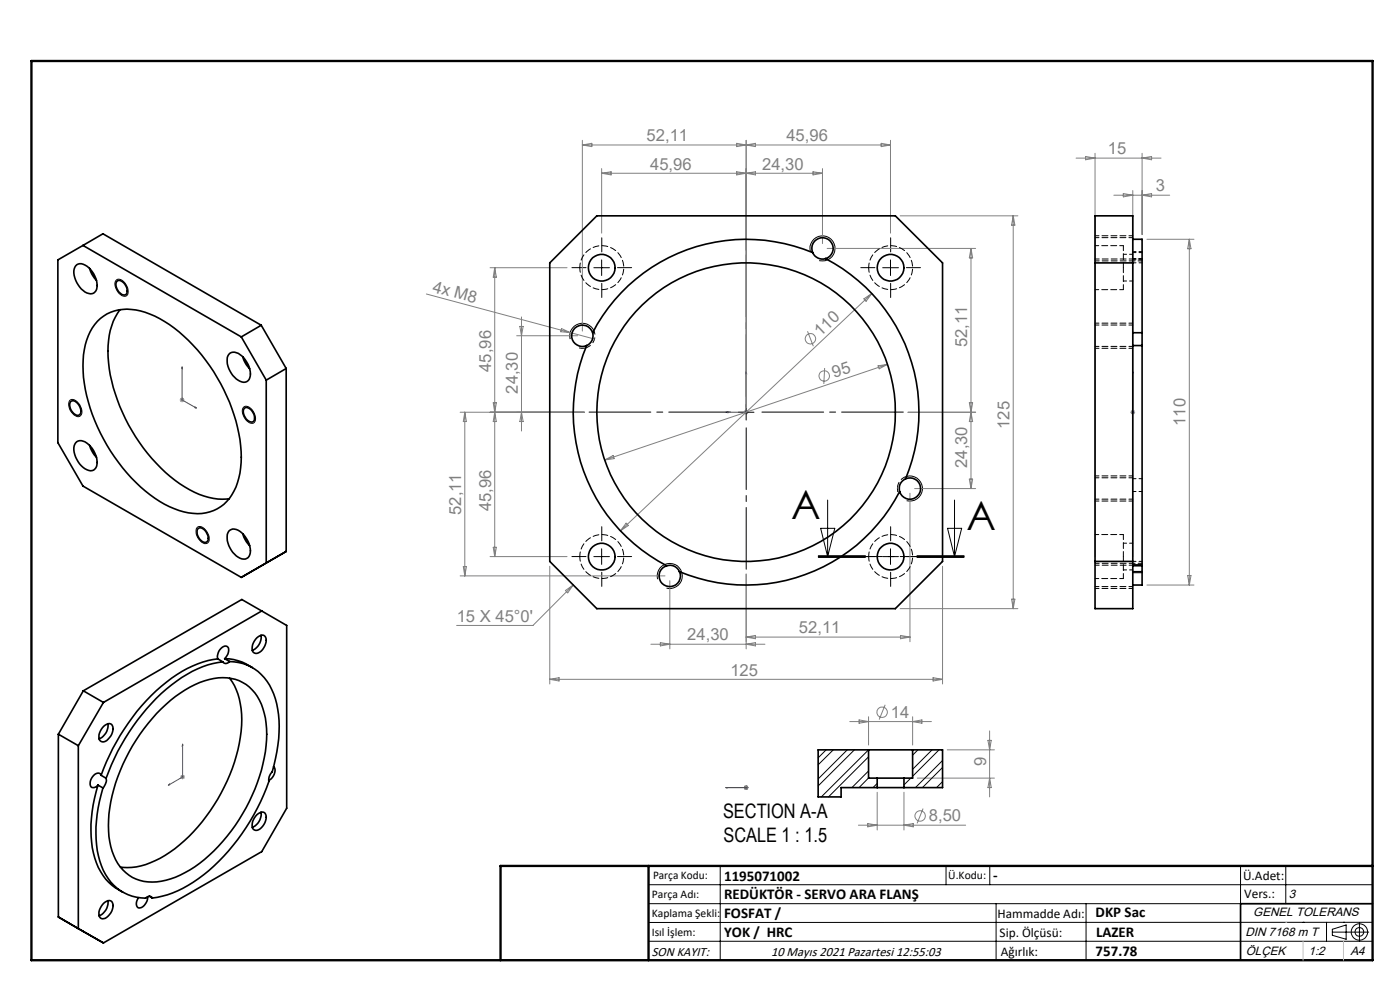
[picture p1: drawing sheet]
<svg xmlns="http://www.w3.org/2000/svg" width="297mm" height="210mm" viewBox="0 0 297 210" stroke-linecap="round" stroke-linejoin="round" font-family="sans-serif">
<g fill="none" stroke="#808080" stroke-width=".21">
<path d="M123.5 29.8v40.4M123.5 30.8l2.1-.4v.7zM127.6 36.8h46.9M127.6 35.8v13.7M127.6 36.8l2-.4v.7zM156.3 36.4l2 .4-2 .3zM156.3 30.4l2 .4-2 .3zM158.3 29.8v56.6M158.3 30.8l2-.4v.7zM158.3 36.8l2-.4v.7zM172.5 36.4l2 .4-2 .3zM174.5 35.8v15.9"/>
<path d="M186.9 30.4l2 .4-2 .3zM188.9 30.8h-65.4M188.9 29.8v19.7M228.3 33.5h18M230.3 33.2l2 .3-2 .4zM232.3 32.5v85.6M242.3 32.5v17.3M242.3 33.5l2-.3v.7zM104 56.8h16.3M105 56.8v61.3M105 56.8l.3 2h-.7zM175.5 52.7h31.5"/>
<path d="M191 45.8h24.9M206 52.7v50.9M206 52.7l.3 2h-.7zM214.9 45.8v83.3M214.9 45.8l.4 2h-.7zM236.3 41.4h11.8M238.3 41.1l2 .3-2 .4zM240.3 40.4v77.7M242.3 41.4l2-.3v.7zM243.3 50.8h10M252.3 50.8v73.3M252.3 50.8l.4 2h-.7z"/>
<path d="M90.5 62.4l30.5 8.1M109.6 71.2h13M110.3 69.2h.7l-.4 2zM110.6 67.2v24.2M119.1 69.7l1.9 .8-2-.1zM121 70.5l5.1 1.4M171.3 70.3l1.2 3.1M174.9 78.1l-.1 3.3M183.3 63.4l1.7-1.1-1.3 1.6zM185 62.3l-53.4 50.3M186.3 77.6l2-.3-1.8 .9zM188.3 77.3l-60 20.3"/>
<path d="M38.1 84.8h1M38.3 84.5l.7 .7M38.6 84.3v1M39 84.5l-.7 .7M97.6 87.4h26.4M98.6 87.4l.4 2h-.7zM98.6 87.4v34.8M104.6 85.4h.7l-.3 2zM105 87.4l.3 2h-.7zM110.6 87.4l.4 2h-.7zM128.3 97.6l1.8-1 .2 .7zM157.8 87.4h1"/>
<path d="M157.9 87.1l.7 .7M158.3 86.9v1M158.6 87.1l-.7 .7M205.6 85.4h.7l-.7 4h.7zM207 87.4h-14.4M239.8 87.4h1M240 87.1l.7 .7M240.7 87.1l-.7 .7M104 118.1h16.3M104.6 116.1h.7l-.3 2zM132.8 111l.5 .5-1.7 1.1zM193 104.6v31.5"/>
<path d="M194 103.6h13M205.6 101.6h.7l-.3 2zM97.6 122.2h43.5M98.3 120.2h.7l-.4 2zM116.6 120.1v25M119.9 125.3l1.7-1.2-1.2 1.7zM121.6 124.1l-8.5 8.6h-16.2M138.1 136.7h24.2M140.1 136.3l2 .4-2 .3zM142.1 123.2v14.4M158.3 121.8v15.8M158.3 136.7l2-.4v.7z"/>
<path d="M158.3 135.1h34.7M158.3 135.1l2-.3v.7zM191 129.1h24.9M191 134.8l2 .3-2 .4zM200 120.1v25M214.6 127.1h.7l-.4 2zM243.3 124.1h10M252 122.1h.7l-.4 2zM116.6 144.1l2-.4v.8zM116.6 144.1h83.4M180.3 153.1h17.3M182.2 152.7l2.1 .4-2.1 .3z"/>
<path d="M184.3 152v6M187.8 149.5l-1.3 3.1M193.6 152v6M193.6 153.1l2-.4v.7zM197.9 143.7l2.1 .4-2.1 .4zM200.9 159.1h10.1M209.6 157h.7l-.4 2.1zM209.9 155v14M38.2 164.8h1M38.4 164.5l.7 .7M38.7 164.3v1M39.1 164.5l-.7 .7"/>
<path d="M157.8 167.1h1M157.9 166.7l.7 .7M158.3 166.5v1.1M158.6 166.7l-.7 .7M182.1 175h22.8M184.1 174.7l2 .3-2 .4zM186.1 168.1v8M191.8 168.1v8M191.8 175l1.9-.3v.7zM194.6 165.1h16.4M195.8 171.5l-1.2 3.2M209.9 165.1l.4 2h-.7z"/>
<circle cx="171.9" cy="71.9" r="1.1"/>
<circle cx="174.8" cy="79.8" r="1.1"/>
<circle cx="187.1" cy="151.1" r="1.1"/>
<circle cx="195.2" cy="173.1" r="1.11"/>
</g>
<g fill="none" stroke="#000" stroke-width=".21">
<path d="M24.6 59.5a1.18 1.18 0 0 1 1.9 .5 2.31 2.31 0 0 1 .4 2.7 1.62 1.62 0 0 1-2.1-1.1l-.4-1.2zM126 56.8h3.3M127.6 55.1v3.3M171.9 53.4a2.67 2.67 0 0 1 2.4-3.4 2.67 2.67 0 0 1 2.8 3 2.67 2.67 0 0 1-3.3 2.3M187.3 56.8h3.3M188.9 55.1v3.3M122.8 73.8h1.4M126 70.1a2.67 2.67 0 0 0-3.3-1.4 2.67 2.67 0 0 0-1.7 3.2M14.7 85a1.17 1.17 0 0 1 1.9 .5 1.99 1.99 0 0 1 .3 2.8 2.17 2.17 0 0 1-2.3-2v-.7zM51.6 86.5a1.18 1.18 0 0 1 1.9 .4 2.31 2.31 0 0 1 .4 2.7 1.62 1.62 0 0 1-2.1-1.1l-.4-1.2zM156.6 87.4h3.3M158.3 85.8v3.3"/>
<path d="M41.8 112a1.17 1.17 0 0 1 1.8 .5 2.12 2.12 0 0 1 .5 2.6 1.65 1.65 0 0 1-2.2-1.1l-.3-1.1zM126 118.1h3.3M127.6 116.4v3.3M173.6 118.2h10zM173.6 118.1h10M173.6 117.9h10M174.1 112.1h3l-1.5 6zM175.6 106.1v12M187.3 118.1h3.3M188.9 116.4v3.3M192.3 101.1a2.67 2.67 0 0 1 3.4 2.5 2.67 2.67 0 0 1-3.4 2.6M194.5 118.1h10"/>
<path d="M194.5 117.9h10M194.5 118.2h10M201 112.1h3l-1.5 6zM202.5 106.1v12M240.3 119.8h2M139.5 122.9a2.67 2.67 0 0 1 2.4-3.4 2.67 2.67 0 0 1 2.9 2.9 2.67 2.67 0 0 1-3.4 2.3M240.3 121.5h2M137.6 187.7h153.6M137.6 191.7h153.6M137.6 199.7h153.6M152.8 183.7v20M200.7 183.7v4"/>
<path d="M210 183.7v4M211.3 191.7v12M230.4 191.7v12M263.2 183.7v20M272.8 183.7v8M276.4 195.6h.1M281.4 195.6v4.1M282.6 197.7h7.8M282.6 197.1l3-.9v3l-3-.8zM285 195.6h.1M288.4 195.8v3.8M291.2 195.6l-153.6 .1"/>
<circle cx="288.4" cy="197.7" r="1.74"/>
<circle cx="288.4" cy="197.7" r=".93"/>
</g>
<path d="M124.5 73.7a2.67 2.67 0 0 0 1.5-3.6" fill="none" stroke="#000" stroke-width=".21" stroke-dasharray="1.3 .6" stroke-dashoffset=".4" stroke-linecap="butt"/>
<path d="M192.3 101a2.67 2.67 0 0 0-1.9 2.6" fill="none" stroke="#000" stroke-width=".21" stroke-dasharray="1.3 .6" stroke-dashoffset="-.1" stroke-linecap="butt"/>
<g fill="none" stroke="#00f" stroke-width=".21">
<path d="M38.6 77.8l.1 .4-.1-.1zM38.6 77.8v7l3.1 1.8M158.3 78.8l.1 .5h-.2zM158.3 78.8v8.6h-4.3M240.3 78.8v.5v-.5M240.3 78.8v8.6M41.4 86.3l.3 .3-.3-.1zM154 87.4l.4-.1v.3zM240.3 87.3v.3zM240.3 87.4h.1M38.7 157.8l.1 .3-.1 .1zM38.7 157.8v7l-3 1.8"/>
<path d="M35.7 166.6l.3-.3v.2zM154 167.1h.4h-.4M154 167.1h4.3M158.2 167.1h.2zM158.3 167.1h.1"/>
</g>
<path d="M232.3 55.3h10M240.3 50h-8M232.3 73.9h8M240.3 68.5h-8M232.3 106.3h8M240.3 100.9h-8M242.3 119.5h-10M232.3 124.8h8" fill="none" stroke="#000" stroke-width=".21" stroke-dasharray="1.3 .6" stroke-dashoffset=".4"/>
<path d="M240.3 53.4h2M242.3 55.1h-2" fill="none" stroke="#000" stroke-width=".21" stroke-dasharray="1.3 .6" stroke-dashoffset=".6"/>
<path d="M124.3 73.8l.2-.1M190.4 103.6v.6M190.4 104.2l.1 .1" fill="none" stroke="#000" stroke-width=".21" stroke-dasharray="1.3 .6"/>
<path d="M155 87.4h-30M158.3 84.1v-30M158.3 90.7v30M161.6 87.4h30" fill="none" stroke="#000" stroke-width=".21" stroke-dasharray="15.2 1.3 1.3 1.3" stroke-dashoffset="2.1"/>
<g fill="none" stroke="#000" stroke-width=".21" stroke-dasharray="15.2 1.3 1.3 1.3">
<path d="M124.3 56.8h-3M127.7 53.4v-3M131 56.8h3M185.6 56.8h-3M188.9 53.4v-3M192.3 56.8h3M127.7 60.1v3M188.9 60.1v3M124.3 118.1h-3M127.7 114.7v-3M131 118.1h3M185.6 118.1h-3"/>
<path d="M188.9 114.7v-3M192.3 118.1h3M127.7 121.4v3M188.9 121.4v3"/>
</g>
<path d="M204.5 118.1h-30.9" fill="none" stroke="#000" stroke-width=".21" stroke-dasharray="6.3 1.3 1.3 1.3" stroke-dashoffset="3"/>
<path d="M106.2 203.7h185" fill="none" stroke="#000" stroke-width=".25"/>
<path d="M291.2 191.7h-28v12" fill="none" stroke="#000" stroke-width=".35"/>
<path d="M6.7 12.9h284.5v190.8h-284.5zM137.6 183.7v20M291.2 183.7h-185v20" fill="none" stroke="#000" stroke-width=".5"/>
<path d="M272.8 195.6h.1M276.4 199.7v4M285 199.7v4" fill="none" stroke="#c0c0c0" stroke-width=".21"/>
<g fill="#00f">
<path d="M154 87.4l.4 .2v-.3zM158.3 78.8l-.1 .5h.2z"/>
<path d="M35.7 166.6l.3-.1v-.2zM38.7 157.8v.4l.1-.1zM41.4 86.3l.3 .3-.3-.1zM38.6 77.8l.1 .4-.1-.1zM154 167.1h.4zM158.2 167.1h.2zM154 167.1h.4zM158.2 167.1h.2z"/>
<path d="M240.3 87.3v.3zM240.3 78.8v.5z"/>
</g>
<g fill="none" stroke="#000" stroke-width=".35">
<path d="M16.3 56.2a2.39 2.39 0 0 1 2.9 .9 4.3 4.3 0 0 1 1.1 4.6 1.69 1.69 0 0 1-2.7-.1 4.9 4.9 0 0 1-1.7-4.9zM17.6 52.1l-5.3 3v38.8l5.3 9.2 33.6 19.4M17.6 52.1l33.6 19.4M17.6 52.1l4.2-2.5 33.6 19.4M19 56.9l.5 1.2 1 1.4M24.8 59.7a1.37 1.37 0 0 1 1.9 1l.3 .7a.84 .84 0 0 1-.4 1.1 .84 .84 0 0 1-1.1-.3 2.04 2.04 0 0 1-.7-2.5zM116.6 55.8l10-10h63.3l10.1 10v63.3l-10.1 10h-63.3l-10-10zM172.4 53.6a36.7 36.7 0 0 0-46.7 17M172.4 53.6a2.24 2.24 0 0 0 2.7 1.2M172.4 53.6a2.26 2.26 0 0 1 1.3-3 2.26 2.26 0 0 1 2.9 1.4 2.26 2.26 0 0 1-1.5 2.8M175.1 54.8a36.7 36.7 0 0 1 17 46.8M232.3 45.8h8v83.3h-8z"/>
<path d="M232.3 55.8h8M240.3 50.8h2v19.8M20.7 68.1a9.4 9.4 0 0 1 10.1-1.9 29 29 0 0 1 13.7 11.4 35.2 35.2 0 0 1 6.7 20.5 11.7 11.7 0 0 1-4.4 9.4 9.9 9.9 0 0 1-9.8 .4 30.7 30.7 0 0 1-13.5-12.2 34.3 34.3 0 0 1-5.9-19.3 13 13 0 0 1 3.1-8.3zM25.5 65.7a15.2 15.2 0 0 0-2.5 11.3 38 38 0 0 0 15.1 25.6 15.4 15.4 0 0 0 10.5 3.2M48.5 75.2a1.89 1.89 0 0 1 2.8 .3 4.7 4.7 0 0 1 1.5 5 1.51 1.51 0 0 1-2.2 .2 4.9 4.9 0 0 1-2.2-5.2zM51.2 71.5l5.3 9.1M51.5 75.7l.5 1.2 1 1.3M55.4 69l-4.2 2.5M55.4 69l5.3 9.2M60.7 78.2l-4.2 2.4M60.7 78.2v38.8M124.5 73.3a36.7 36.7 0 0 0 16.9 46.7"/>
<path d="M125.7 70.6a2.29 2.29 0 0 1-1.2 2.7M125.7 70.6a2.27 2.27 0 0 0-2.9-1.5 2.27 2.27 0 0 0-1.4 2.9 2.27 2.27 0 0 0 3.1 1.3M240.3 70.6h2M240.3 73.3h2M242.3 70.6v2.7M242.3 73.3v46.7M15 85.2a.98 .98 0 0 1 1.4 .3 1.92 1.92 0 0 1 .5 2.5 1.58 1.58 0 0 1-1.9-1.3l-.2-.7zM16.3 93.7a2.39 2.39 0 0 1 2.9 1 4.3 4.3 0 0 1 1.1 4.6 1.49 1.49 0 0 1-2.3 .1 4.9 4.9 0 0 1-2.1-5.2zM19 94.5l.5 1.1 1 1.4M51.8 86.6a1.37 1.37 0 0 1 1.9 1l.3 .7a.85 .85 0 0 1-.4 1.2 .85 .85 0 0 1-1.1-.4 2.09 2.09 0 0 1-.7-2.5zM56.5 80.6v38.8l4.2-2.4M42 112.2a1.32 1.32 0 0 1 1.9 1l.3 .7a.85 .85 0 0 1-.4 1.1 .85 .85 0 0 1-1.1-.4 2.04 2.04 0 0 1-.7-2.4z"/>
<path d="M48.5 112.7a1.94 1.94 0 0 1 2.8 .4 4.7 4.7 0 0 1 1.5 4.9 1.75 1.75 0 0 1-2.7-.1 4.9 4.9 0 0 1-1.7-4.9zM51.5 113.2l.5 1.2 1 1.4M60.7 117l-9.5 5.5M190.9 104.3a36.7 36.7 0 0 1-46.8 17M192.1 101.6a2.24 2.24 0 0 0-1.2 2.7M192.1 101.6a2.27 2.27 0 0 1 3.1 1.2 2.27 2.27 0 0 1-1.4 3 2.27 2.27 0 0 1-2.9-1.5M232.3 119.1h8M46.2 139.8a23.7 23.7 0 0 0-13.1 6.7 46.9 46.9 0 0 0-11.7 18M46.2 139.8l1.1 .6M47.7 139.7a10.8 10.8 0 0 1 5.9 1.9M47.7 139.7a2.18 2.18 0 0 0 .6-2.4 1.34 1.34 0 0 0-1.9 .8l-.3 1.1 .1 .6M47.7 139.7l1 .6"/>
<path d="M54.5 135.3l.3-.3a1 1 0 0 1 1.4-.1 1 1 0 0 1 .2 1.3 2.76 2.76 0 0 1-2.2 2.4 1.02 1.02 0 0 1-.7-1.4l.3-.9zM55.4 134.8a2.99 2.99 0 0 1-1.9 3.2M55.4 120l-4.2 2.5M55.5 129.6l-33.6 19.4M55.5 129.6l5.3 3.1v38.7l-5.3 9.2-33.6 19.4M55.5 129.6l-4.2-2.4-33.6 19.3M141.4 120a2.2 2.2 0 0 1 2.7 1.3M141.4 120a2.26 2.26 0 0 0-1.5 2.9 2.26 2.26 0 0 0 3 1.4 2.26 2.26 0 0 0 1.2-3M240.3 120h2M240.3 121.3h2M242.3 120v1.3M242.3 121.3v2.8h-2"/>
<path d="M12.4 155.7l4.2 2.5M12.4 155.7v38.8M16.6 158.2v38.8M17.7 146.5l4.2 2.5M17.7 146.5l-5.3 9.2M21.9 149l-5.3 9.2M22 154l.3-.2a.99 .99 0 0 1 1.3-.2 .99 .99 0 0 1 .4 1.3 2.97 2.97 0 0 1-2.3 2.5 1.4 1.4 0 0 1-.4-2.3zM22.9 153.5a2.99 2.99 0 0 1-1.9 3.2M34.2 150.3a21.2 21.2 0 0 1 12.1-6.5 8.6 8.6 0 0 1 9.5 6.5 23.8 23.8 0 0 1-.8 14.4 37.4 37.4 0 0 1-14.7 19.8 13.9 13.9 0 0 1-10.6 2.3 9.2 9.2 0 0 1-6.2-7.2 28.2 28.2 0 0 1 2.6-17.5 39.6 39.6 0 0 1 8.1-11.8zM47.3 140.4a22.1 22.1 0 0 0-12 5.8 45.8 45.8 0 0 0-12.8 18.9M48.7 140.3a.86 .86 0 0 1-1.4 .1M48.7 140.3a10.1 10.1 0 0 1 9.7 7.9 28 28 0 0 1-.7 15.5 2.31 2.31 0 0 0-.7 2.1 43.3 43.3 0 0 1-16 21.3 19.9 19.9 0 0 1-8.7 3.4"/>
<path d="M48.7 143.9a15.5 15.5 0 0 1 2.5 11.2 37.8 37.8 0 0 1-16.2 26.4 14.1 14.1 0 0 1-9.4 2.4M184.3 159.1h9.3M184.3 159.1h-10.7v9.9h4.8v-1.9h7.7M184.3 159.1v6h1.8M193.6 159.1h6.4v8h-8.2M193.6 159.1v6h-1.8M20.8 166.5a27.2 27.2 0 0 0-.7 15.5 11 11 0 0 0 5.9 7.3M20.8 166.5l1 .6M21.4 164.5a.85 .85 0 0 0-.7-.6 .85 .85 0 0 0-.8 .6 1.89 1.89 0 0 0-.4 2.5h.7l.6-.5M21.4 164.5l1.1 .6M21.8 167.1a27.2 27.2 0 0 0-.6 15.5 10.1 10.1 0 0 0 9.7 7.9 .84 .84 0 0 1 1.4 0M22.5 165.1a2.42 2.42 0 0 1-.7 2"/>
<path d="M54.5 172.8l.3-.2a.99 .99 0 0 1 1.3-.2 .99 .99 0 0 1 .3 1.3 2.85 2.85 0 0 1-2.2 2.4 1.45 1.45 0 0 1-.4-2.2zM55.4 172.3a2.99 2.99 0 0 1-1.9 3.2M58 162.7a1.8 1.8 0 0 1-.5 2.5l-.5 .4M186.1 165.1h5.7M186.1 167.1h5.7M186.1 165.1v2M191.8 165.1v2M12.4 194.5l4.2 2.5M12.4 194.5l9.5 5.5M16.6 197l5.3 3M22 191.6l.3-.3a.99 .99 0 0 1 1.3-.1 .99 .99 0 0 1 .4 1.3 2.97 2.97 0 0 1-2.3 2.4 1.4 1.4 0 0 1-.4-2.3zM22.9 191.1a2.99 2.99 0 0 1-1.9 3.2"/>
<path d="M31.3 190.2a2.36 2.36 0 0 1-1.8 2.4 1.34 1.34 0 0 1-.1-2.2M31.7 190.1l.6 .4"/>
<circle cx="127.7" cy="56.8" r="2.84"/>
<circle cx="188.9" cy="56.8" r="2.84"/>
<circle cx="158.3" cy="87.4" r="31.7"/>
<circle cx="127.7" cy="118.1" r="2.84"/>
<circle cx="188.9" cy="118.1" r="2.84"/>
</g>
<path d="M123 56.8a4.7 4.7 0 0 1 6.8-4.2 4.7 4.7 0 0 1 .6 7.9 4.7 4.7 0 0 1-7.3-3l-.1-.7M184.3 56.8a4.7 4.7 0 0 1 6.8-4.2 4.7 4.7 0 0 1 .6 7.9 4.7 4.7 0 0 1-7.4-3v-.7M123 118.1a4.7 4.7 0 0 1 6.8-4.2 4.7 4.7 0 0 1 .6 7.9 4.7 4.7 0 0 1-7.3-3l-.1-.7M184.3 118.1a4.7 4.7 0 0 1 6.8-4.2 4.7 4.7 0 0 1 .6 7.9 4.7 4.7 0 0 1-7.4-3v-.7" fill="none" stroke="#000" stroke-width=".21" stroke-dasharray="1.3 .6" stroke-dashoffset=".3"/>
<path d="M238.3 56.8v-4.7M238.3 61.4v-4.6M238.3 118.1v-4.7M238.3 122.7v-4.6" fill="none" stroke="#000" stroke-width=".21" stroke-dasharray="1.3 .6" stroke-dashoffset=".2"/>
<path d="M238.3 59.6h2M240.3 54.8h2M240.3 53.9h-2M242.3 53.6h-2M242.3 55.7h-2M240.3 104.3h2M240.3 115.2h-2M240.3 119.1h2M242.3 101.5h-2M238.3 120.9h2" fill="none" stroke="#000" stroke-width=".21" stroke-dasharray="1.3 .6" stroke-dashoffset=".6"/>
<path d="M232.3 54.9h10M240.3 50.4h-8M232.3 73.5h8M240.3 68.9h-8M232.3 105.9h8M240.3 101.3h-8M242.3 119.9h-10M232.3 124.4h8" fill="none" stroke="#000" stroke-width=".21" stroke-dasharray="1.3 .6" stroke-dashoffset=".4"/>
<path d="M238.3 52.1h-6M232.3 61.4h6M238.3 113.4h-6M232.3 122.7h6" fill="none" stroke="#000" stroke-width=".21" stroke-dasharray="1.3 .6" stroke-dashoffset=".5"/>
<g fill="none" stroke="#000" stroke-width=".21">
<path d="M175.3 159.1l-1.7 1.7M176.8 159.1l-3.2 3.1M179.7 159.1l-6.1 6.1M181.3 159.1l-7.7 7.6M184.3 159.1l-10.1 9.9M194.7 159.1l-1.1 1.1M197.7 159.1l-4.1 4.1M199.2 159.1l-5.6 5.6M184.3 163.5l-3.6 3.6M184.3 160.5l-8.5 8.5M184.3 165l-2.1 2.1M186.1 166.2l-.9 .9"/>
<path d="M193.2 165.1l-1.4 1.4M200 161.3l-5.8 5.8M200 165.8l-1.3 1.3M200 162.8l-4.3 4.3"/>
</g>
<g font-size="8.5">
<text x="167.9" y="110.2">A</text>
<text x="205" y="112.3">A</text>
</g>
<g font-size="4.2">
<text x="153.4" y="173.4">SECTION A-A</text>
<text x="153.5" y="178.7">SCALE 1 : 1.5</text>
</g>
<g font-size="3.5" fill="#808080">
<text x="137.2" y="30">52,11</text>
<text x="166.8" y="30">45,96</text>
<text x="137.9" y="36">45,96</text>
<text x="161.7" y="36">24,30</text>
<text x="235" y="32.7">15</text>
<text x="245.2" y="40.6">3</text>
<text x="91.6" y="61.8" transform="rotate(15 91.6 61.8)">4x M8</text>
<text x="174.1" y="71.5" transform="rotate(-43 174.1 71.5)">110</text>
<text x="205.2" y="73.6" transform="rotate(-90 205.2 73.6)">52,11</text>
<text x="104.2" y="78.9" transform="rotate(-90 104.2 78.9)">45,96</text>
<text x="109.8" y="83.5" transform="rotate(-90 109.8 83.5)">24,30</text>
<text x="177" y="80.3" transform="rotate(-19 177 80.3)">95</text>
<text x="214.2" y="91" transform="rotate(-90 214.2 91)">125</text>
<text x="251.5" y="90.4" transform="rotate(-90 251.5 90.4)">110</text>
<text x="205.2" y="99.3" transform="rotate(-90 205.2 99.3)">24,30</text>
<text x="97.8" y="109.2" transform="rotate(-90 97.8 109.2)">52,11</text>
<text x="104.2" y="108.4" transform="rotate(-90 104.2 108.4)">45,96</text>
<text x="96.9" y="131.8">15 X 45°0'</text>
<text x="145.8" y="135.8">24,30</text>
<text x="169.5" y="134.3">52,11</text>
<text x="155" y="143.3">125</text>
<text x="189" y="152.2">14</text>
<text x="209.2" y="162.5" transform="rotate(-90 209.2 162.5)">9</text>
<text x="197" y="174.2">8,50</text>
</g>
<g font-size="3.2">
<text x="153.6" y="186.8">1195071002</text>
<text x="153.6" y="190.8">REDÜKTÖR - SERVO ARA FLANŞ</text>
<text x="210.7" y="186.6">-</text>
<text x="153.6" y="194.8">FOSFAT /</text>
<text x="232.4" y="194.5">DKP Sac</text>
<text x="153.6" y="198.8">YOK / HRC</text>
<text x="232.4" y="202.8">757.78</text>
<text x="232.5" y="198.8">LAZER</text>
</g>
<g font-size="2.8">
<text x="263.7" y="186.7">Ü.Adet:</text>
<text x="263.9" y="190.5">Vers.:</text>
<text x="211.6" y="194.8">Hammadde Adı:</text>
<text x="138.3" y="202.8">SON KAYIT:</text>
<text x="163.6" y="202.8">10 Mayıs 2021 Pazartesi 12:55:03</text>
<text x="212.1" y="198.7">Sip. Ölçüsü:</text>
<text x="212.3" y="202.7">Ağırlık:</text>
</g>
<g font-size="2.6">
<text x="273.4" y="190.4">3</text>
<text x="265.9" y="194.4">GENEL TOLERANS</text>
<text x="264.2" y="198.5">DIN 7168 m T</text>
<text x="264.3" y="202.6">ÖLÇEK</text>
<text x="277.6" y="202.6">1:2</text>
<text x="286.5" y="202.6">A4</text>
</g>
<g font-size="2.5">
<text x="138.3" y="190.5">Parça Adı:</text>
<text x="138.5" y="186.5">Parça Kodu:</text>
<text x="201.2" y="186.5">Ü.Kodu:</text>
<text x="138.3" y="194.5">Kaplama Şekli:</text>
<text x="138.3" y="198.6">Isıl İşlem:</text>
</g>
</svg>
